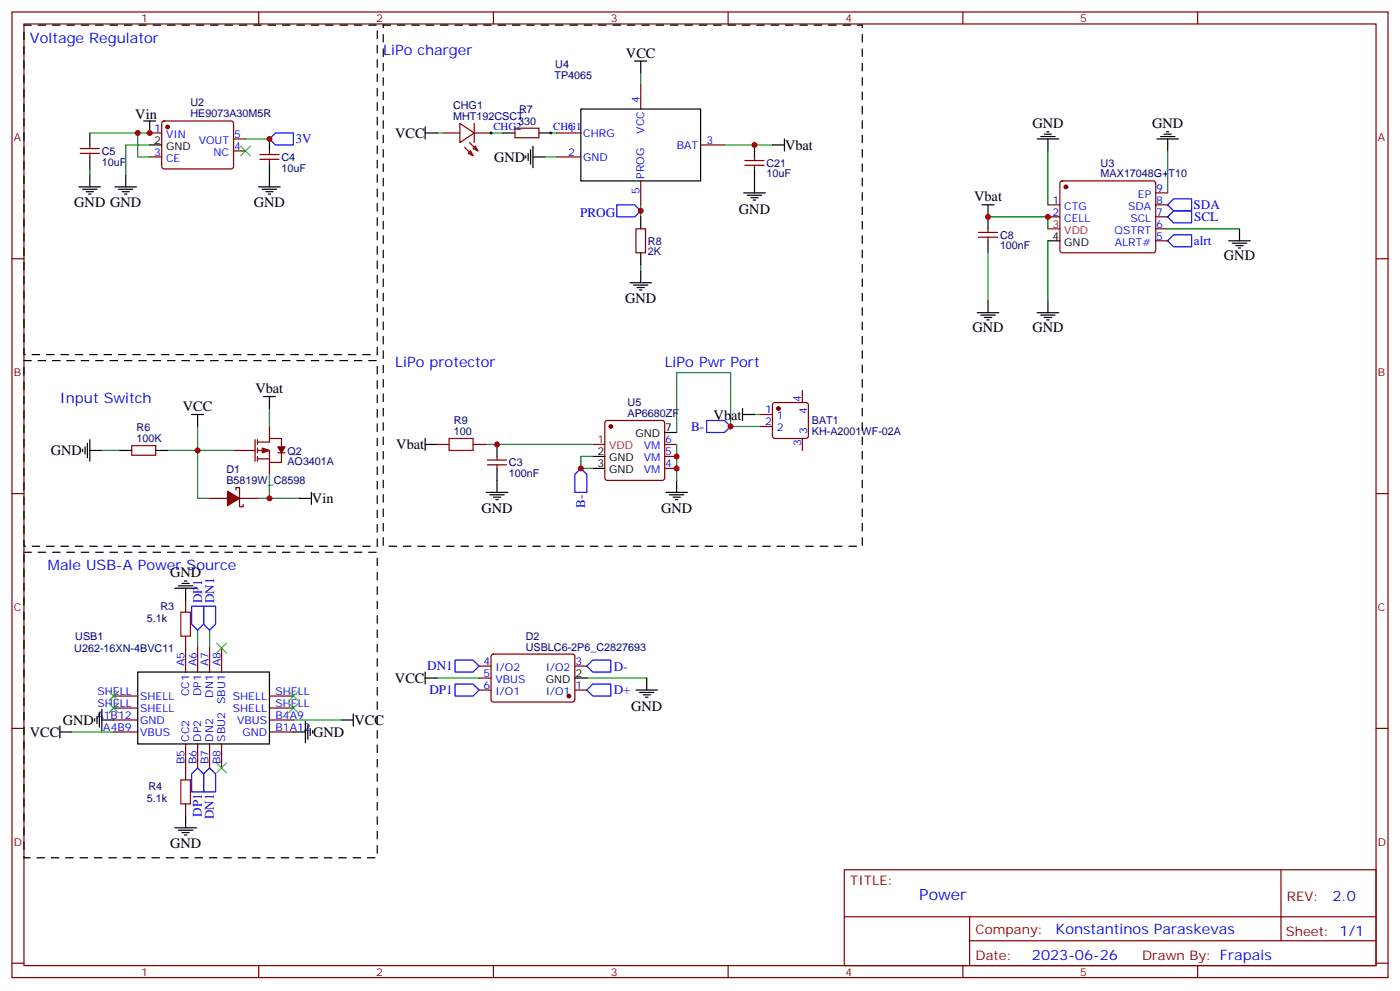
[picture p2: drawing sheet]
<svg xmlns="http://www.w3.org/2000/svg" width="412mm" height="292mm" viewBox="0 0 412 292" stroke-linecap="round" stroke-linejoin="round" font-family="sans-serif">
<g fill="none" stroke="#870000" stroke-width=".35">
<path d="M3.5 3.5h405.4v284.4h-405.4zM7.1 7.1h398.2v277.2h-398.2zM76.2 3.5v3.6M145.3 3.5v3.6M214.5 3.5v3.6M283.6 3.5v3.6M352.8 3.5v3.6M44.1 39.2h3.5M47.9 35.8l.4-.2 20.1 .1 .4 .6-.1 13-.6 .4h-20l-.5-.7v-12.7zM130.5 39.2h5M135.5 36.3l4.2 2.9-4.2 2.8zM139.7 36.3v5.7"/>
<path d="M139.7 39.2h4.9M151.7 37.7h7v2.9h-7zM164 39.2h7.1M188.7 25v7.1M23.6 45.2h5.7M23.6 43.7h5.7M26.5 42.7v1M26.5 45.2v1M44.1 46.2h3.5M68.8 44.4h3.5M68.8 40.9h3.5M76.6 46.9h5.6"/>
<path d="M76.6 45.5h5.6M79.4 44.4v1.1M79.4 46.9v1.1M136.9 43.4l2.4 2.5M137.9 45.2l.7-.8 .7 1.5zM138.3 42l2.5 2.4M139.3 43.7l.8-.7 .7 1.4zM164 46.2h7.1M188.7 53.3v7M206.4 42.7h7M219.4 48.7h5.7M219.4 47.3h5.7"/>
<path d="M222.2 46.2v1.1M222.2 48.7v1M312.4 53.5l.5-.2h26.8l.5 .2 .2 .5v20l-.7 .4h-27.1l-.4-.7v-19.7zM340.4 56.8h3.6M3.5 76.2h3.6M187.3 67.4h2.8v7h-2.8zM288.2 69.8h5.7M288.2 68.4h5.7M291 67.4v1M291 69.8v1.1M308.7 60.3h3.5M308.7 63.9h3.5"/>
<path d="M340.4 60.3h3.6M340.4 63.9h3.6M340.4 70.9h3.6M340.4 67.4h3.6M405.3 76.2h3.6M227.8 118.7l.4-.2h9.2l.5 .2 .2 .5v9.2l-.2 .5-.5 .2h-9.2l-.5-.2-.2-.5v-9.2zM236.4 115v3.5M38.8 131.2h7.1v2.9h-7.1zM68.8 132.6h6.3M75.1 129.5v6.3M75.8 130.2h3.6v-1.1h3.5v2.5M75.8 132.6h3.6v3.6"/>
<path d="M75.8 135.1h3.6M75.8 129.5v1.4M75.8 131.9v1.4M75.8 134.4v1.4M79.4 125.6v3.5M79.4 136.2v3.5M81.8 133.3h2.2M82.9 133.3v2.9h-3.5M128.8 130.9h3.5M139.3 130.9h3.6M143.6 136.9h5.6M143.6 135.5h5.6"/>
<path d="M146.4 134.4v1.1M146.4 136.9v1M178.4 124l.5-.2h16.2l.5 .2 .2 .5v16.3l-.2 .5-.5 .2h-16.2l-.5-.3-.2-.4v-16.3zM195.8 137.9h3.5M195.8 134.4h3.5M195.8 130.9h3.5M224 122.1h3.5M224 125.6h3.5M236.4 129.1v3.5M3.5 145.3h3.6M61.7 146.8h5.3M69.5 144.3v-.7h1.1v5.6h1v-.7"/>
<path d="M70.6 146.8h5.2M405.3 145.3h3.6M54.7 176.7v3.6M54.7 187.3v10.6M58.2 190.9v7M61.7 190.9v7M65.3 190.9v7M141.1 196.1h3.5M141.1 199.7h3.5M144.9 192.8l.4-.2 23.6 .1 .4 .6v13l-.7 .4h-23.5l-.5-.7v-12.7zM169.3 196.1h3.6M3.5 214.5h3.6"/>
<path d="M33.5 212h7.1M33.5 215.5h7.1M33.5 208.5h7.1M33.5 205h7.1M54.7 219.1v10.6M58.2 219.1v7M61.7 219.1v7M65.3 219.1v7M79.4 212h7M79.4 215.5h7M79.4 208.5h7M79.4 205h7"/>
<path d="M141.1 203.2h3.5M169.3 203.2h3.6M405.3 214.5h3.6M54.7 236.7v3.5M248.7 256.1h156.6v28.2h-156.6zM377.3 256.1v20.9M248.7 270h156.5M285.6 277h119.6M285.6 270v14.1M3.5 283.6h3.6M76.2 284.3v3.6M145.3 284.3v3.6"/>
<path d="M214.5 284.3v3.6M283.6 284.3v3.6M352.8 284.3v3.6M405.3 283.6h3.6"/>
</g>
<g fill="none" stroke="#008700" stroke-width=".35">
<path d="M26.5 39.2h14.1M44.1 39.2h-3.5v7h3.5M128.8 39.2h1.7M144.6 39.2h3.6M162.3 39.2h1.7M188.7 21.5v3.5M26.5 49.7v1.8M44.1 42.7h-7.1v8.8M72.3 40.9h7.1M160.5 46.2h3.5M213.4 42.7h14.1M308.7 44.4v15.9"/>
<path d="M344 44.4v12.4M188.7 60.3v3.6M188.7 78v1.7M291 63.9h17.7v3.5M291 74.4v14.1M308.7 70.9v17.6M344 67.4h21.1M30 132.6h5.3M49.4 132.6h8.8v14.2h3.5M58.2 125.6v7h10.6M79.4 139.7v7.1h8.8M79.4 120.3v5.3"/>
<path d="M142.9 130.9h31.7M174.6 134.4h-3.5v3.5h3.5M199.3 130.9v10.6M222.2 122.1h1.8M224 125.6h-8.8v-15.9h-15.9v17.7M75.8 146.8h3.6M58.2 185.6v5.3M61.7 185.6v5.3M128.8 199.7h12.3M172.9 199.7h17.6M21.2 215.5h12.3M86.4 212h14.1"/>
</g>
<g fill="#870000" stroke="#870000" stroke-width=".35">
<path d="M77.3 131.9l2.1 .7-2.1 .7z"/>
<path d="M81.8 131.6h2.2l-1.1 1.7z"/>
<path d="M67 144.6l3.6 2.2-3.6 2.1z"/>
<circle cx="179.9" cy="125.6" r=".53"/>
<circle cx="167.6" cy="205" r=".53"/>
<circle cx="229.3" cy="120.3" r=".53"/>
<circle cx="49.4" cy="37.4" r=".53"/>
<circle cx="314" cy="55" r=".53"/>
</g>
<path d="M308.7 67.4h3.5M174.6 130.9h3.6" fill="none" stroke="#f00" stroke-width=".35"/>
<g fill="none" stroke="#000" stroke-width=".35">
<path d="M187 18h3.5M188.7 18v3.5M26.5 39.2v3.5M42.3 35.6h3.6M44.1 35.6v3.6M125.2 37.4v3.5M125.2 39.2h3.6M148.2 39.2h3.5M158.7 39.2h3.6M171.1 32.1h35.3v21.2h-35.3zM307.6 39.5h2.1M308.3 38.8h.7"/>
<path d="M342.9 39.5h2.1M343.6 38.8h.7M23.3 55h6.3M24.3 55.7h4.3M25.4 56.4h2.1M26.1 57.1h.7M26.5 46.2v3.5M26.5 51.5v3.5M33.9 55h6.3M34.9 55.7h4.3M36 56.4h2.1M36.7 57.1h.7"/>
<path d="M37 51.5v3.5M44.1 42.7h3.5M76.2 55h6.3M77.3 55.7h4.2M78.3 56.4h2.1M79 57.1h.7M79.4 40.9v3.5M79.4 48v7M154.9 45.9v.7M155.6 45.2v2.1M156.3 44.1v4.2M157 46.2h3.5"/>
<path d="M157 43v6.4M219.1 56.8h6.3M220.1 57.5h4.3M221.2 58.2h2.1M221.9 58.9h.7M222.2 42.7v3.5M222.2 49.7v7.1M227.5 42.7h3.6M231.1 40.9v3.5M305.5 40.9h6.4M306.6 40.2h4.2M308.7 40.9v3.5"/>
<path d="M340.8 40.9h6.3M341.8 40.2h4.3M344 40.9v3.5M188.7 63.9v3.5M188.7 74.4v3.6M188.7 79.7v3.6M289.3 60.3h3.5M291 60.3v7.1M291 70.9v3.5M308.7 70.9h3.5M361.9 70.9h6.4M363 71.6h4.2"/>
<path d="M364.1 72.3h2.1M364.8 73h.7M365.1 67.4v3.5M185.6 83.3h6.3M186.6 84h4.3M187.7 84.7h2.1M188.4 85.4h.7M287.9 92.1h6.3M288.9 92.8h4.3M290 93.5h2.1M290.7 94.2h.7M291 88.5v3.6"/>
<path d="M305.5 92.1h6.4M306.6 92.8h4.2M307.6 93.5h2.1M308.3 94.2h.7M308.7 88.5v3.6M77.6 116.8h3.5M79.4 116.8v3.5M24.3 132.3v.7M25 131.6v2.1M25.8 130.5v4.3M26.5 129.5v6.3M26.5 132.6h3.5"/>
<path d="M35.3 132.6h3.5M45.9 132.6h3.5M56.4 122.1h3.6M58.2 122.1v3.5M125.2 129.1v3.5M125.2 130.9h3.6M146.4 130.9v3.5M146.4 137.9v7.1M174.6 134.4h3.6M174.6 137.9h3.6M195.8 127.4h3.5M218.7 122.1h3.5"/>
<path d="M218.7 120.3v3.5M88.2 146.8h3.5M91.7 145v3.5M143.2 145h6.4M144.3 145.7h4.2M145.3 146.4h2.2M146 147.1h.8M196.1 145h6.4M197.2 145.7h4.2M198.3 146.4h2.1M199 147.1h.7M199.3 141.5v3.5"/>
<path d="M51.5 173.2h6.4M52.6 172.5h4.2M53.6 171.8h2.1M54.3 171.1h.7M54.7 173.2v3.5M40.6 197.9h38.8v21.2h-38.8zM125.2 199.7h3.6M125.2 197.9v3.5M169.3 199.7h3.6M190.5 199.7v3.5M17.6 215.5h3.6M17.6 213.8v3.5"/>
<path d="M27.9 211.7v.7M28.6 211v2.1M29.3 209.9v4.2M30 212h3.5M30 208.8v6.4M86.4 215.5h3.6M90 212.4v6.3M90.7 213.4v4.3M91.4 214.5v2.1M92.1 215.2v.7M100.5 212h3.6M104.1 210.3v3.5"/>
<path d="M187.3 203.2h6.4M188.4 203.9h4.2M189.4 204.6h2.2M190.1 205.3h.8M51.5 243.8h6.4M52.6 244.5h4.2M53.6 245.2h2.1M54.3 245.9h.7M54.7 240.2v3.6"/>
</g>
<g fill="none" stroke="#00f" stroke-width=".35">
<path d="M79.4 40.9l1.7-1.7h5.3v3.5h-5.3zM181.7 60.3h5.3l1.7 1.8-1.7 1.8h-5.3zM344 60.3l1.7-1.7h5.3v3.5h-5.3zM345.7 62.1h5.3v3.5h-5.3l-1.7-1.7zM345.7 69.1h5.3v3.6h-5.3l-1.7-1.8zM171.1 137.9l1.8 1.8v5.3h-3.6v-5.3zM208.1 123.8h5.3l1.8 1.8-1.8 1.8h-5.3zM56.4 178.5h3.6v5.3l-1.8 1.8-1.8-1.8zM60 178.5h3.5v5.3l-1.8 1.8-1.7-1.8zM134.1 194.4h5.2l1.8 1.7-1.8 1.8h-5.2zM172.9 196.1l1.7-1.7h5.3v3.5h-5.3zM134.1 201.4h5.2l1.8 1.8-1.8 1.8h-5.2z"/>
<path d="M174.6 201.4h5.3v3.6h-5.3l-1.7-1.8zM58.2 226.1l1.8 1.8v5.3h-3.6v-5.3zM61.7 226.1l1.8 1.8v5.3h-3.5v-5.3z"/>
</g>
<path d="M132.3 129.1h7v3.5h-7zM53.3 180.3h2.8v7h-2.8zM53.3 229.7h2.8v7h-2.8z" fill="none" stroke="#a10000" stroke-width=".35"/>
<path d="M7.1 7.4h104v97h-104zM112.9 7.4h141.1v153.5h-141.1zM7.1 106.2h104v54.7h-104zM7.1 162.6h104v90h-104z" fill="none" stroke="#000" stroke-width=".35" stroke-dasharray="2.1 2.1"/>
<path d="M144.3 39.2h.7M144.6 38.8v.7M161.9 39.2h.7M162.3 38.8v.7" fill="none" stroke="#000" stroke-width=".29"/>
<g fill="none" stroke="#3c3" stroke-width=".35">
<path d="M70.9 43l2.8 2.9M73.7 43l-2.8 2.9M63.9 189.4l2.8 2.9M66.7 189.4l-2.8 2.9M32.1 207.1l2.8 2.8M32.1 203.6l2.8 2.8M34.9 207.1l-2.8 2.8M34.9 203.6l-2.8 2.8M85 203.6l2.8 2.8M85 207.1l2.8 2.8M87.8 203.6l-2.8 2.8M87.8 207.1l-2.8 2.8"/>
<path d="M63.9 224.7l2.8 2.8M66.7 224.7l-2.8 2.8"/>
</g>
<g fill="#c00">
<circle cx="79.4" cy="40.9" r=".88"/>
<circle cx="44.1" cy="39.2" r=".88"/>
<circle cx="40.6" cy="39.2" r=".88"/>
<circle cx="79.4" cy="146.8" r=".88"/>
<circle cx="58.2" cy="132.6" r=".88"/>
<circle cx="222.3" cy="42.7" r=".88"/>
<circle cx="188.7" cy="62.1" r=".88"/>
<circle cx="308.7" cy="63.9" r=".88"/>
<circle cx="291" cy="63.9" r=".88"/>
<circle cx="171.1" cy="137.9" r=".88"/>
<circle cx="199.3" cy="137.9" r=".88"/>
<circle cx="199.3" cy="134.4" r=".88"/>
<circle cx="215.2" cy="125.6" r=".88"/>
<circle cx="146.4" cy="130.9" r=".88"/>
</g>
<text font-size="4.6" fill="#00f" x="270.8" y="265.1">Power</text>
<g font-size="4.2" fill="#00f">
<text x="8.8" y="12.7">Voltage Regulator</text>
<text x="112.9" y="16.2">LiPo charger</text>
<text x="116.4" y="107.9">LiPo protector</text>
<text x="195.8" y="107.9">LiPo Pwr Port</text>
<text x="17.6" y="118.5">Input Switch</text>
<text x="14.1" y="167.9">Male USB-A Power Source</text>
<text x="392.5" y="265.4">2.0</text>
<text x="310.9" y="274.9">Konstantinos Paraskevas</text>
<text x="304" y="282.7">2023-06-26</text>
</g>
<g font-size="4.2">
<text x="184.4" y="17">VCC</text>
<text x="39.9" y="34.9">Vin</text>
<text x="116.4" y="40.6">VCC</text>
<text x="304.1" y="37.7">GND</text>
<text x="339.4" y="37.7">GND</text>
<text x="145.5" y="47.6">GND</text>
<text x="231.2" y="44.1">Vbat</text>
<text x="286.9" y="59.2">Vbat</text>
<text x="21.9" y="61">GND GND</text>
<text x="74.8" y="61">GND</text>
<text x="217.7" y="62.9">GND</text>
<text x="360.5" y="76.6">GND</text>
<text x="184.1" y="89.2">GND</text>
<text x="286.5" y="97.7">GND</text>
<text x="304.1" y="97.7">GND</text>
<text x="75.2" y="115.6">Vbat</text>
<text x="53.9" y="121">VCC</text>
<text x="210.2" y="123.5">Vbat</text>
<text x="14.9" y="134.1">GND</text>
<text x="116.7" y="132.4">Vbat</text>
<text x="91.9" y="148.2">Vin</text>
<text x="141.8" y="151.1">GND</text>
<text x="194.7" y="151.1">GND</text>
<text x="50.1" y="170">GND</text>
<text x="116.4" y="201.1">VCC</text>
<text x="185.9" y="209.3">GND</text>
<text x="18.5" y="213.4">GND</text>
<text x="104.4" y="213.4">VCC</text>
<text x="8.8" y="217">VCC</text>
<text x="92.3" y="217">GND</text>
<text x="50.1" y="249.8">GND</text>
</g>
<g font-size="3.9" fill="#00f">
<text x="87" y="42.1">3V</text>
<text x="170.9" y="63.9">PROG</text>
<text x="351.6" y="61.5">SDA</text>
<text x="351.7" y="65.1">SCL</text>
<text x="351.7" y="72.1">alrt</text>
<text x="203.6" y="126.9">B-</text>
<text x="172.4" y="149.5" transform="rotate(-90 172.4 149.5)">B-</text>
<text x="59.5" y="177.6" transform="rotate(-90 59.5 177.6)">DP1</text>
<text x="63" y="177.6" transform="rotate(-90 63 177.6)">DN1</text>
<text x="125.9" y="197.4">DN1</text>
<text x="180.8" y="197.4">D-</text>
<text x="126.5" y="204.4">DP1</text>
<text x="180.8" y="204.5">D+</text>
<text x="59.5" y="240.6" transform="rotate(-90 59.5 240.6)">DP1</text>
<text x="63" y="241.2" transform="rotate(-90 63 241.2)">DN1</text>
</g>
<g font-size="3.9" fill="#800">
<text x="250.5" y="260.7">TITLE:</text>
<text x="379.1" y="265.4">REV:</text>
<text x="287.4" y="274.9">Company:</text>
<text x="378.7" y="275.5">Sheet: 1/1</text>
<text x="287.4" y="282.6">Date:</text>
<text x="336.4" y="282.7">Drawn By: Frapais</text>
</g>
<g font-size="3.2" fill="#800">
<text x="41.6" y="6.5">1</text>
<text x="110.8" y="6.5">2</text>
<text x="179.9" y="6.5">3</text>
<text x="249.1" y="6.5">4</text>
<text x="318.2" y="6.5">5</text>
<text x="4.1" y="41.6">A</text>
<text x="405.9" y="41.6">A</text>
<text x="4.1" y="110.8">B</text>
<text x="405.9" y="110.8">B</text>
<text x="4.1" y="179.9">C</text>
<text x="405.9" y="179.9">C</text>
<text x="4.1" y="249.1">D</text>
<text x="405.9" y="249.1">D</text>
<text x="41.6" y="287.3">1</text>
<text x="110.8" y="287.3">2</text>
<text x="179.9" y="287.3">3</text>
<text x="249.1" y="287.3">4</text>
<text x="318.2" y="287.3">5</text>
</g>
<g font-size="3.2" fill="#000080">
<text x="163.3" y="23.3">TP4065</text>
<text x="163.6" y="20.1">U4</text>
<text x="56.1" y="34.4">HE9073A30M5R</text>
<text x="56.1" y="31.2">U2</text>
<text x="133.5" y="35.3">MHT192CSCT</text>
<text x="133.5" y="32.1">CHG1</text>
<text x="152.9" y="33.4">R7</text>
<text x="152.6" y="36.7">330</text>
<text x="30" y="45.7">C5</text>
<text x="82.9" y="47.4">C4</text>
<text x="30" y="48.7">10uF</text>
<text x="82.9" y="50.5">10uF</text>
<text x="225.8" y="52.3">10uF</text>
<text x="225.8" y="49.2">C21</text>
<text x="324.2" y="52.2">MAX17048G+T10</text>
<text x="324.2" y="49">U3</text>
<text x="294.6" y="70.3">C8</text>
<text x="190.9" y="75.2">2K</text>
<text x="190.9" y="72">R8</text>
<text x="294.6" y="73.5">100nF</text>
<text x="184.9" y="119.6">U5</text>
<text x="133.7" y="124.9">R9</text>
<text x="184.9" y="122.8">AP6680ZF</text>
<text x="239.1" y="125">BAT1</text>
<text x="40.2" y="130.2">100K</text>
<text x="40.2" y="127">R6</text>
<text x="133.7" y="128.1">100</text>
<text x="239.1" y="128.1">KH-A2001WF-02A</text>
<text x="84.7" y="136.9">AO3401A</text>
<text x="84.7" y="133.9">Q2</text>
<text x="149.9" y="137.3">C3</text>
<text x="66.7" y="142.5">B5819W_C8598</text>
<text x="66.7" y="139.4">D1</text>
<text x="149.9" y="140.5">100nF</text>
<text x="47.3" y="179.6">R3</text>
<text x="43.3" y="183.2">5.1k</text>
<text x="21.9" y="192">U262-16XN-4BVC11</text>
<text x="22.2" y="188.4">USB1</text>
<text x="154.9" y="191.6">USBLC6-2P6_C2827693</text>
<text x="154.9" y="188.4">D2</text>
<text x="43.8" y="232.6">R4</text>
<text x="43.3" y="236.1">5.1k</text>
</g>
<g font-size="3.2" fill="#00f">
<text x="188.4" y="30.3" transform="rotate(-90 188.4 30.3)">4</text>
<text x="45.4" y="38.8">1</text>
<text x="48.9" y="40.6">VIN</text>
<text x="69" y="40.6">5</text>
<text x="145.3" y="38.3">CHG2</text>
<text x="163" y="38.3">CHG1</text>
<text x="167.3" y="38.8">1</text>
<text x="171.8" y="40.2">CHRG</text>
<text x="189.8" y="39.4" transform="rotate(-90 189.8 39.4)">VCC</text>
<text x="45.4" y="45.9">3</text>
<text x="48.9" y="47.6">CE</text>
<text x="58.5" y="42.3">VOUT</text>
<text x="62.9" y="45.9">NC</text>
<text x="69" y="44.1">4</text>
<text x="167.3" y="45.9">2</text>
<text x="171.8" y="47.3">GND</text>
<text x="199.4" y="43.7">BAT</text>
<text x="208.1" y="42.3">3</text>
<text x="189.8" y="52.6" transform="rotate(-90 189.8 52.6)">PROG</text>
<text x="188.4" y="57" transform="rotate(-90 188.4 57)">5</text>
<text x="310" y="60">1</text>
<text x="335.2" y="58.2">EP</text>
<text x="340.6" y="60">8</text>
<text x="340.6" y="56.4">9</text>
<text x="310" y="63.5">2</text>
<text x="313.5" y="61.7">CTG</text>
<text x="313.5" y="65.3">CELL</text>
<text x="332.3" y="61.7">SDA</text>
<text x="333" y="65.3">SCL</text>
<text x="340.6" y="63.5">7</text>
<text x="328.3" y="68.8">QSTRT</text>
<text x="340.6" y="70.6">5</text>
<text x="340.6" y="67">6</text>
<text x="328.4" y="72.3">ALRT#</text>
<text x="236" y="118.4" transform="rotate(-90 236 118.4)">4</text>
<text x="225.3" y="121.7">1</text>
<text x="225.3" y="125.2">2</text>
<text x="228.8" y="123.5">1</text>
<text x="237.8" y="121.9" transform="rotate(-90 237.8 121.9)">4</text>
<text x="196" y="130.5">6</text>
<text x="228.8" y="127">2</text>
<text x="236" y="131.3" transform="rotate(-90 236 131.3)">3</text>
<text x="237.8" y="127.8" transform="rotate(-90 237.8 127.8)">3</text>
<text x="189.6" y="135.8">VM</text>
<text x="189.6" y="132.3">VM</text>
<text x="196" y="137.6">4</text>
<text x="196" y="134.1">5</text>
<text x="189.6" y="139.3">VM</text>
<text x="54.3" y="196.1" transform="rotate(-90 54.3 196.1)">A5</text>
<text x="57.9" y="196.1" transform="rotate(-90 57.9 196.1)">A6</text>
<text x="61.4" y="196.1" transform="rotate(-90 61.4 196.1)">A7</text>
<text x="64.9" y="196.1" transform="rotate(-90 64.9 196.1)">A8</text>
<text x="142.4" y="195.8">4</text>
<text x="145.9" y="197.6">I/O2</text>
<text x="160.7" y="197.6">I/O2</text>
<text x="169.5" y="195.8">3</text>
<text x="142.4" y="199.3">5</text>
<text x="142.4" y="202.8">6</text>
<text x="145.9" y="201.1">VBUS</text>
<text x="169.5" y="202.8">1</text>
<text x="28.7" y="208.1">SHELL</text>
<text x="28.7" y="204.6">SHELL</text>
<text x="41.3" y="209.6">SHELL</text>
<text x="41.3" y="206">SHELL</text>
<text x="55.7" y="205.1" transform="rotate(-90 55.7 205.1)">CC1</text>
<text x="59.3" y="205" transform="rotate(-90 59.3 205)">DP1</text>
<text x="62.8" y="205.5" transform="rotate(-90 62.8 205.5)">DN1</text>
<text x="66.3" y="207.3" transform="rotate(-90 66.3 207.3)">SBU1</text>
<text x="68.6" y="209.6">SHELL</text>
<text x="68.6" y="206">SHELL</text>
<text x="81.1" y="208.1">SHELL</text>
<text x="81.1" y="204.6">SHELL</text>
<text x="145.9" y="204.6">I/O1</text>
<text x="160.7" y="204.6">I/O1</text>
<text x="28.4" y="211.7">A1B12</text>
<text x="30.4" y="215.2">A4B9</text>
<text x="41.3" y="213.1">GND</text>
<text x="69.8" y="213.1">VBUS</text>
<text x="81.1" y="211.7">B4A9</text>
<text x="81.1" y="215.2">B1A12</text>
<text x="41.3" y="216.6">VBUS</text>
<text x="55.7" y="218.4" transform="rotate(-90 55.7 218.4)">CC2</text>
<text x="59.3" y="218.4" transform="rotate(-90 59.3 218.4)">DP2</text>
<text x="62.8" y="218.4" transform="rotate(-90 62.8 218.4)">DN2</text>
<text x="66.3" y="218.4" transform="rotate(-90 66.3 218.4)">SBU2</text>
<text x="71.4" y="216.6">GND</text>
<text x="54.3" y="225" transform="rotate(-90 54.3 225)">B5</text>
<text x="57.9" y="225" transform="rotate(-90 57.9 225)">B6</text>
<text x="61.4" y="225" transform="rotate(-90 61.4 225)">B7</text>
<text x="64.9" y="225" transform="rotate(-90 64.9 225)">B8</text>
</g>
<g font-size="3.2">
<text x="45.4" y="42.3">2</text>
<text x="48.9" y="44.1">GND</text>
<text x="310" y="70.6">4</text>
<text x="313.5" y="72.3">GND</text>
<text x="187.2" y="128.8">GND</text>
<text x="196" y="127">7</text>
<text x="176" y="134.1">2</text>
<text x="176" y="137.6">3</text>
<text x="179.5" y="135.8">GND</text>
<text x="179.5" y="139.3">GND</text>
<text x="160.7" y="201.1">GND</text>
<text x="169.5" y="199.3">2</text>
</g>
<g font-size="3.2" fill="#f00">
<text x="310" y="67">3</text>
<text x="313.5" y="68.8">VDD</text>
<text x="176" y="130.5">1</text>
<text x="179.5" y="132.3">VDD</text>
</g>
</svg>
